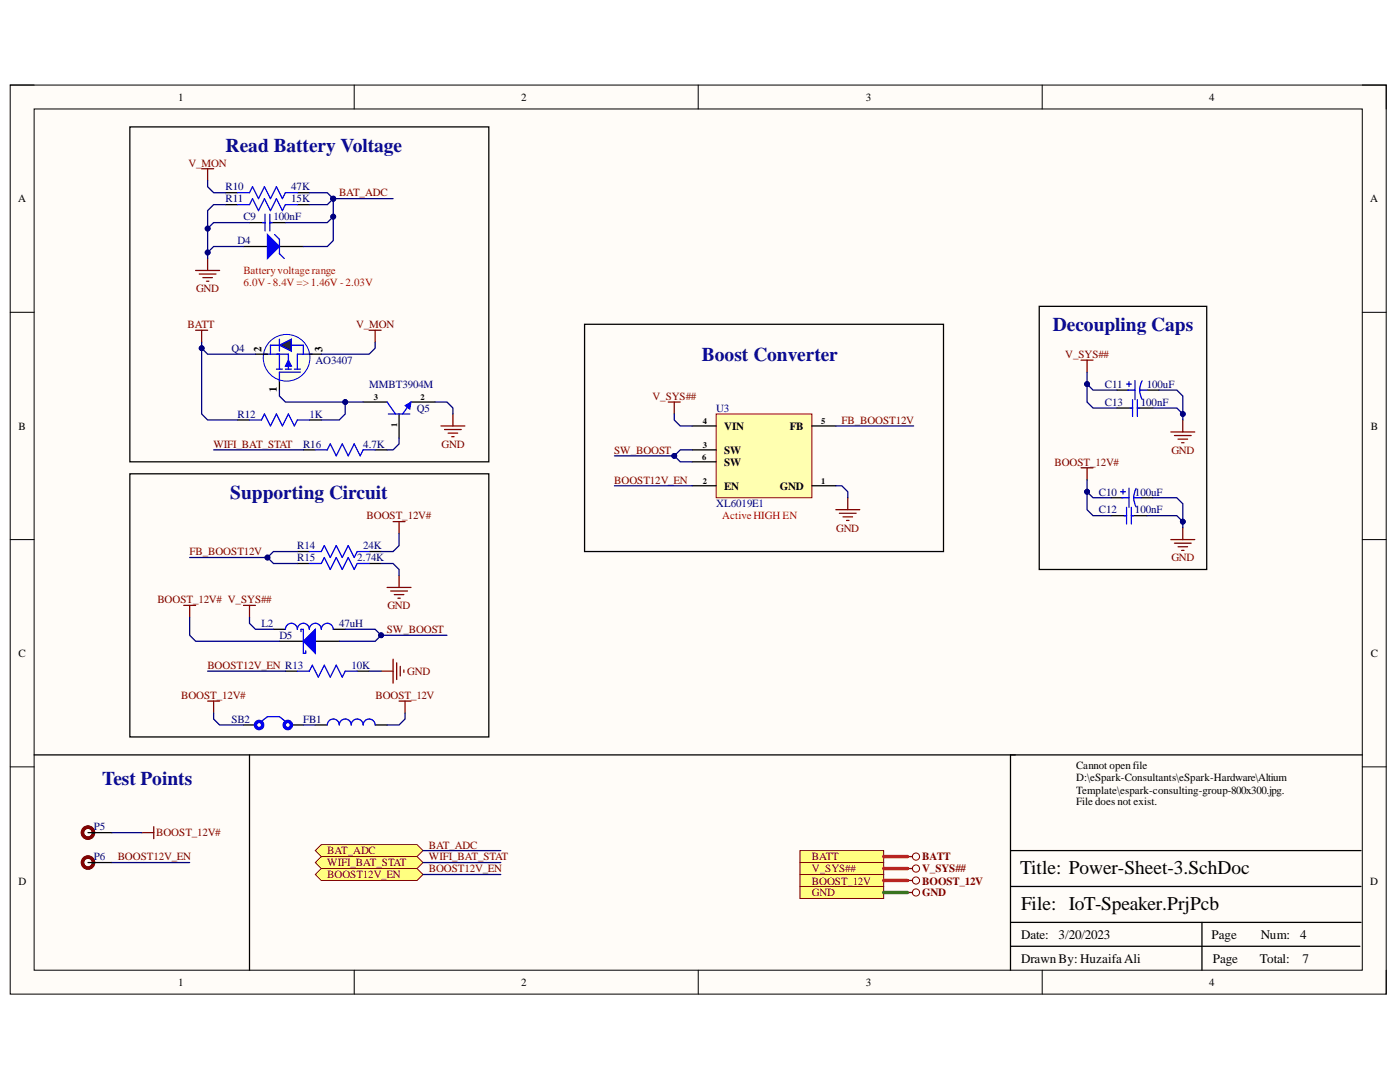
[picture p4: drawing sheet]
<svg xmlns="http://www.w3.org/2000/svg" width="279mm" height="216mm" viewBox="0 0 279 216" stroke-linecap="round" stroke-linejoin="round" font-family="sans-serif">
<path d="M2 17h274.6v181.4h-274.6z" fill-rule="evenodd" fill="#fffcf8"/>
<path d="M2 17h274.6v181.4h-274.6z" fill="none" stroke="#000" stroke-width=".2"/>
<path d="M6.8 21.7h265.1v171.9h-265.1z" fill-rule="evenodd" fill="#fffcf8"/>
<g fill="none" stroke="#000" stroke-width=".2">
<path d="M2 17h4.8M70.7 17v4.7M139.3 17v4.7M208 17v4.7M271.9 17h4.7v4.7M6.8 21.7h265.1v171.9h-265.1zM2 62.3h4.8M271.9 62.3h4.7M2 107.7h4.8M271.9 107.7h4.7M2 153h4.8M271.9 153h4.7"/>
<path d="M70.7 193.6v4.8M139.3 193.6v4.8M208 193.6v4.8M276.6 193.6v4.8"/>
</g>
<path d="M271.9 150.6h-70.2v43M201.7 176.9h69.9M201.7 169.7h69.9M201.7 188.8h69.7M201.7 184.1h69.9M239.9 184.1v9.5" fill="none" stroke="#000" stroke-width=".25"/>
<path d="M142.9 82.6h19.1v16.7h-19.1z" fill-rule="evenodd" fill="#ffffb0"/>
<path d="M142.9 82.6h19.1v16.7h-19.1z" fill="none" stroke="#800000" stroke-width=".2"/>
<path d="M138.1 96.9h4.8M138.1 89.8h4.8M138.1 85h4.8M138.1 92.2h4.8M162 96.9h4.8M162 85h4.8M54.6 125.6h2.4M55.8 128h4.7M62.9 128h4.8M66.5 125.6h2.4" fill="none" stroke="#000" stroke-width=".25"/>
<path d="M57 125.6a1.19 1.19 0 0 1 1.2-1.2 1.19 1.19 0 0 1 1.1 1.2 1.19 1.19 0 0 1 1.2-1.2 1.19 1.19 0 0 1 1.2 1.2 1.2 1.2 0 0 1 1.2-1.2 1.2 1.2 0 0 1 1.2 1.2 1.19 1.19 0 0 1 1.2-1.2 1.19 1.19 0 0 1 1.2 1.2" fill="none" stroke="#00f" stroke-width=".25"/>
<path d="M60.5 128l2.4-2.4v4.7z" fill="#00f"/>
<g fill="none" stroke="#00f" stroke-width=".25">
<path d="M224.8 76.6h1M225.1 77.8h1.4M225.3 76.2v.9M226.5 75.9v3.8M227.5 77.8v.8l.4 1.1M227.5 77.8h1.4M227.9 76l-.4 1.1v.7M223.6 98.1h1M223.9 99.3h1.4M224.1 97.6v1M225.3 97.4v3.8M226.3 99.3v.8l.4 1.1"/>
<path d="M226.3 99.3h1.4M226.7 97.5l-.4 1v.8M61.7 110.1h2.4l.6-1.2 1.2 2.3 1.2-2.3 1.2 2.3 1.2-2.3 1.2 2.3 .6-1.1h2.4M61.7 112.4h2.4l.6-1.2 1.2 2.4 1.2-2.4 1.2 2.4 1.2-2.4 1.2 2.4 .6-1.2h2.4M59.3 133.9h2.4l.6-1.2 1.2 2.4 1.2-2.4 1.2 2.4 1.2-2.4 1.2 2.4 .6-1.2h2.4M60.1 126v-.4h.4v4.7h.5v-.4M60.5 128l2.4-2.4v4.7z"/>
</g>
<g fill="none" stroke="#800000" stroke-width=".25">
<path d="M215.8 71.9h2.3M216.9 71.9v2.4M133.4 80.2h2.4M134.6 80.2v2.4M169.2 99.3v2.4M215.8 93.3h2.3M216.9 93.3v2.4M233.7 86.2h4.7M234.4 86.9h3.3M235.1 87.6h1.9M235.8 88.3h.5M236.1 83.8v2.4"/>
<path d="M77.3 117.2h4.7M78 117.9h3.3M78.4 104.1h2.4M78.7 118.6h1.9M79.4 119.4h.5M79.6 104.1v2.4M79.6 114.8v2.4M166.8 101.7h4.8M167.5 102.4h3.4M168.2 103.1h1.9M168.9 103.8h.5M233.7 107.7h4.7"/>
<path d="M234.4 108.4h3.3M235.1 109.1h1.9M235.8 109.8h.5M236.1 105.3v2.4M36.7 120.8h2.3M37.9 120.8v2.4M48.6 120.8h2.4M49.8 120.8v2.4M76.1 133.9h2.3M78.4 131.5v4.8M79.2 132.3v3.3M79.9 133v1.9"/>
<path d="M80.6 133.7v.5M28.3 166.1h2.4M30.7 164.9v2.4"/>
</g>
<g fill="none" stroke="#000" stroke-width=".25">
<path d="M222.9 77.8h2.4M228.9 77.8h2.4M221.7 99.3h2.4M227.7 99.3h2.4M59.3 110.1h2.4M59.3 112.4h2.4M73.7 110.1h2.4M73.7 112.4h2.4M57 133.9h2.3M71.3 133.9h2.4M6.8 150.6h195.8M49.8 150.6v43"/>
<path d="M17.6 166.1h4.7"/>
</g>
<circle cx="17.6" cy="166.1" r="1.1" fill="none" stroke="#5b0f00" stroke-width=".68"/>
<path d="M159.6 176.9h16.8v2.4h-16.8z" fill-rule="evenodd" fill="#ffff80"/>
<g fill="none" stroke="#800000" stroke-width=".2">
<path d="M159.6 176.9h16.8v2.4h-16.8z"/>
<circle cx="182.8" cy="178.1" r=".72"/>
</g>
<path d="M181.1 178.1h1" fill="none" stroke="#800000" stroke-width=".25"/>
<path d="M159.6 174.5h16.8v2.4h-16.8z" fill-rule="evenodd" fill="#ffff80"/>
<g fill="none" stroke="#800000" stroke-width=".2">
<path d="M159.6 174.5h16.8v2.4h-16.8z"/>
<circle cx="182.8" cy="175.7" r=".72"/>
</g>
<path d="M41.4 139.9h2.4M42.6 139.9v2.4M79.6 139.9h2.4M80.8 139.9v2.4M181.1 175.7h1" fill="none" stroke="#800000" stroke-width=".25"/>
<path d="M62.9 174.5l1.2-1.2h19.1l1.2 1.2-1.2 1.2h-19.1z" fill-rule="evenodd" fill="#ffff80"/>
<path d="M62.9 174.5l1.2-1.2h19.1l1.2 1.2-1.2 1.2h-19.1z" fill="none" stroke="#800000" stroke-width=".2"/>
<circle cx="17.6" cy="172.1" r="1.1" fill="none" stroke="#5b0f00" stroke-width=".68"/>
<path d="M17.6 172.1h4.7" fill="none" stroke="#000" stroke-width=".25"/>
<path d="M159.6 172.1h16.8v2.4h-16.8z" fill-rule="evenodd" fill="#ffff80"/>
<g fill="none" stroke="#800000" stroke-width=".2">
<path d="M159.6 172.1h16.8v2.4h-16.8z"/>
<circle cx="182.8" cy="173.3" r=".72"/>
</g>
<g fill="none" stroke="#800000" stroke-width=".25">
<path d="M40.2 33.7h2.4M41.4 33.7v2.4M39 54h4.8M39.8 54.7h3.3M40.5 55.4h1.9M41.2 56.1h.5M41.4 51.6v2.4M73.7 65.9h2.4M74.9 65.9v2.4M88 85h4.8M88.7 85.7h3.4M89.4 86.4h1.9"/>
<path d="M90.2 87.1h.4M90.4 82.6v2.4M181.1 173.3h1"/>
</g>
<path d="M55.8 75.4v2.4M62.9 144.7h2.4M74.9 144.7h2.4" fill="none" stroke="#000" stroke-width=".25"/>
<path d="M65.3 144.7a1.19 1.19 0 0 1 1.2-1.2 1.19 1.19 0 0 1 1.2 1.2 1.19 1.19 0 0 1 1.2-1.2 1.19 1.19 0 0 1 1.2 1.2 1.19 1.19 0 0 1 1.2-1.2 1.19 1.19 0 0 1 1.2 1.2 1.2 1.2 0 0 1 1.2-1.2 1.2 1.2 0 0 1 1.2 1.2" fill="none" stroke="#00f" stroke-width=".25"/>
<circle cx="57.2" cy="71.4" r="4.7" fill="#ffffe8"/>
<circle cx="57.2" cy="71.4" r="4.7" fill="none" stroke="#00f" stroke-width=".2"/>
<path d="M52.8 70.7h4.8v3M55.2 73.7h1.2M55.8 70.7v3M57 73.7h1.2M58.7 73.7h1.2M59.9 74.3h-4.1v1.7M62.3 70.7h-3v3" fill="none" stroke="#00f" stroke-width=".25"/>
<path d="M57.6 71.9l.6 1.2h-1.2z" fill="#00f"/>
<path d="M54 70.7v-1.8h6.5v1.8M55.8 67.7v2.4M57.6 71.9l.6 1.2h-1.2z" fill="none" stroke="#00f" stroke-width=".25"/>
<path d="M51 70.7h2.4M61.7 70.7h2.4" fill="none" stroke="#000" stroke-width=".25"/>
<path d="M55.8 68.9l2.4-1.2v2.4z" fill="#073763"/>
<path d="M52.4 44.4h.5M52.9 42.7v3.4M53.9 42.7v3.4M53.9 44.4h.4M55.8 68.9l2.4-1.2v2.4zM49.8 83.8h2.4l.6-1.2 1.2 2.4 1.2-2.4 1.2 2.4 1.2-2.4 1.1 2.4 .6-1.2h2.4" fill="none" stroke="#00f" stroke-width=".25"/>
<path d="M49.8 44.4h3.1M53.9 44.4h3.1M47.4 83.8h2.4M61.7 83.8h2.4" fill="none" stroke="#000" stroke-width=".25"/>
<path d="M62.9 172.1l1.2-1.2h19.1l1.2 1.2-1.2 1.2h-19.1z" fill-rule="evenodd" fill="#ffff80"/>
<path d="M62.9 172.1l1.2-1.2h19.1l1.2 1.2-1.2 1.2h-19.1z" fill="none" stroke="#800000" stroke-width=".2"/>
<path d="M62.9 169.7l1.2-1.2h19.1l1.2 1.2-1.2 1.2h-19.1z" fill-rule="evenodd" fill="#ffff80"/>
<path d="M62.9 169.7l1.2-1.2h19.1l1.2 1.2-1.2 1.2h-19.1z" fill="none" stroke="#800000" stroke-width=".2"/>
<path d="M39 65.9h2.4M40.2 65.9v2.4" fill="none" stroke="#800000" stroke-width=".25"/>
<path d="M45 38.4h2.4M59.3 38.4h2.4M60.5 89.8h2.4M74.9 89.8h2.4" fill="none" stroke="#000" stroke-width=".25"/>
<path d="M47.4 38.4h2.4l.6-1.1 1.2 2.3 1.2-2.3 1.2 2.3 1.2-2.3 1.2 2.3 .6-1.2h2.3M62.9 89.8h2.4l.6-1.2 1.2 2.4 1.2-2.4 1.2 2.4 1.2-2.4 1.2 2.4 .6-1.2h2.4" fill="none" stroke="#00f" stroke-width=".25"/>
<path d="M159.6 169.7h16.8v2.4h-16.8z" fill-rule="evenodd" fill="#ffff80"/>
<g fill="none" stroke="#800000" stroke-width=".2">
<path d="M159.6 169.7h16.8v2.4h-16.8z"/>
<circle cx="182.8" cy="170.9" r=".72"/>
</g>
<path d="M181.1 170.9h1" fill="none" stroke="#800000" stroke-width=".25"/>
<path d="M45 40.8h2.4M48.6 49.2h4.8M55.8 49.2h4.7M59.3 40.8h2.4" fill="none" stroke="#000" stroke-width=".25"/>
<path d="M47.4 40.8h2.4l.6-1.2 1.2 2.4 1.2-2.4 1.2 2.4 1.2-2.4 1.2 2.4 .6-1.2h2.3" fill="none" stroke="#00f" stroke-width=".25"/>
<path d="M53.4 46.8l2.4 2.4-2.4 2.4z" fill="#00f"/>
<g fill="none" stroke="#00f" stroke-width=".25">
<path d="M53.4 46.8l2.4 2.4-2.4 2.4zM54.8 46.8l1 1v2.8l.9 1M226 79.7v3.4M227 79.7v3.4M77.3 80.2l1.6 2.4M77.5 82.6h4.3M82 80.2l-1.6 2.4M225.5 81.4h.5M227 81.4h.5M224.4 102.9h.4M224.8 101.2v3.4M225.8 101.2v3.4"/>
<path d="M225.8 102.9h.5M52.2 143.9l1.2-.9h2.4l1.2 .9"/>
</g>
<g fill="none" stroke="#000" stroke-width=".25">
<path d="M25.9 25.3h71.7v66.9h-71.7zM116.7 64.7h71.6v45.4h-71.6zM207.4 61.1h33.4v52.5h-33.4zM25.9 94.5h71.7v52.6h-71.7zM72.5 80.2h4.8M79.6 82.6v4.8M82 80.2h4.8M222.9 81.4h3.1M227 81.4h3.1M221.7 102.9h3.1M225.8 102.9h3.1M48.6 144.7h2.4"/>
<path d="M58.2 144.7h2.3"/>
</g>
<g fill="none" stroke="#00f" stroke-width=".68">
<circle cx="51.7" cy="144.7" r=".72"/>
<circle cx="57.4" cy="144.7" r=".71"/>
</g>
<path d="M80.8 80.9l1.2-.7-.2 1.5z" fill="#00f"/>
<path d="M80.8 80.9l1.2-.7-.2 1.5z" fill="none" stroke="#00f" stroke-width=".2"/>
<path d="M216.9 74.3v5.9l1.2 1.2h4.8M122.6 96.9h15.5M134.6 82.6v1.2l1.2 1.2h2.3M166.8 96.9h1.2l1.2 1.2v1.2" fill="none" stroke="#000080" stroke-width=".25"/>
<circle cx="217" cy="76.6" r=".48" fill="#000080"/>
<circle cx="217" cy="76.6" r=".48" fill="none" stroke="#000080" stroke-width=".2"/>
<path d="M216.9 76.6l1.2 1.2h4.8" fill="none" stroke="#000080" stroke-width=".25"/>
<circle cx="217" cy="76.6" r=".48" fill="#000080"/>
<circle cx="217" cy="76.6" r=".48" fill="none" stroke="#000080" stroke-width=".2"/>
<path d="M231.3 77.8h3.6l1.2 1.2v4.8" fill="none" stroke="#000080" stroke-width=".25"/>
<circle cx="236.1" cy="82.6" r=".48" fill="#000080"/>
<circle cx="236.1" cy="82.6" r=".48" fill="none" stroke="#000080" stroke-width=".2"/>
<path d="M230.1 81.4h4.8l1.2 1.2" fill="none" stroke="#000080" stroke-width=".25"/>
<circle cx="236.1" cy="82.6" r=".48" fill="#000080"/>
<circle cx="236.1" cy="82.6" r=".48" fill="none" stroke="#000080" stroke-width=".2"/>
<path d="M138.1 89.8h-2.3l-1.2 1.2h-12" fill="none" stroke="#000080" stroke-width=".25"/>
<circle cx="134.6" cy="91" r=".48" fill="#000080"/>
<circle cx="134.6" cy="91" r=".48" fill="none" stroke="#000080" stroke-width=".2"/>
<path d="M134.6 91l1.2 1.2h2.3" fill="none" stroke="#000080" stroke-width=".25"/>
<circle cx="134.6" cy="91" r=".48" fill="#000080"/>
<circle cx="134.6" cy="91" r=".48" fill="none" stroke="#000080" stroke-width=".2"/>
<path d="M49.8 123.2v1.2l1.2 1.2h3.6M68.9 125.6h6l1.2 1.2h13.1" fill="none" stroke="#000080" stroke-width=".25"/>
<circle cx="76.1" cy="126.8" r=".48" fill="#000080"/>
<circle cx="76.1" cy="126.8" r=".48" fill="none" stroke="#000080" stroke-width=".2"/>
<path d="M76.1 126.8l-1.2 1.2h-7.2" fill="none" stroke="#000080" stroke-width=".25"/>
<circle cx="76.1" cy="126.8" r=".48" fill="#000080"/>
<circle cx="76.1" cy="126.8" r=".48" fill="none" stroke="#000080" stroke-width=".2"/>
<path d="M216.9 95.7v6l1.2 1.2h3.6M37.9 123.2v3.6l1.1 1.2h16.8" fill="none" stroke="#000080" stroke-width=".25"/>
<circle cx="217" cy="98.1" r=".48" fill="#000080"/>
<circle cx="217" cy="98.1" r=".48" fill="none" stroke="#000080" stroke-width=".2"/>
<path d="M216.9 98.1l1.2 1.2h3.6" fill="none" stroke="#000080" stroke-width=".25"/>
<circle cx="217" cy="98.1" r=".48" fill="#000080"/>
<circle cx="217" cy="98.1" r=".48" fill="none" stroke="#000080" stroke-width=".2"/>
<path d="M230.1 99.3h4.8l1.2 1.2v4.8" fill="none" stroke="#000080" stroke-width=".25"/>
<circle cx="236.1" cy="104.1" r=".48" fill="#000080"/>
<circle cx="236.1" cy="104.1" r=".48" fill="none" stroke="#000080" stroke-width=".2"/>
<path d="M228.9 102.9h6l1.2 1.2" fill="none" stroke="#000080" stroke-width=".25"/>
<circle cx="236.1" cy="104.1" r=".48" fill="#000080"/>
<circle cx="236.1" cy="104.1" r=".48" fill="none" stroke="#000080" stroke-width=".2"/>
<path d="M59.3 110.1h-4.7l-1.2 1.1h-15.5M76.1 112.4h2.3l1.2 1.2v1.2M79.6 106.5v2.4l-1.2 1.2h-2.3M41.4 133.9h15.6M73.7 133.9h2.4" fill="none" stroke="#000080" stroke-width=".25"/>
<circle cx="53.4" cy="111.2" r=".48" fill="#000080"/>
<circle cx="53.4" cy="111.2" r=".48" fill="none" stroke="#000080" stroke-width=".2"/>
<path d="M53.4 111.2l1.2 1.2h4.7" fill="none" stroke="#000080" stroke-width=".25"/>
<circle cx="53.4" cy="111.2" r=".48" fill="#000080"/>
<circle cx="53.4" cy="111.2" r=".48" fill="none" stroke="#000080" stroke-width=".2"/>
<path d="M41.4 36.1v1.2l1.2 1.1h2.4M61.7 38.4h3.6l1.2 1.2h11.9M166.8 85h15.5M42.6 142.3v1.2l1.2 1.2h4.8M60.5 144.7h2.4M80.8 142.3v1.2l-1.2 1.2h-2.3M22.3 166.1h6M22.3 172.1h15.6M84.4 174.5h15.5" fill="none" stroke="#000080" stroke-width=".25"/>
<path d="M176.4 178.1h4.7" fill="none" stroke="#38761d" stroke-width=".68"/>
<path d="M176.4 175.7h4.7M176.4 173.3h4.7" fill="none" stroke="#f00" stroke-width=".68"/>
<circle cx="66.5" cy="39.6" r=".48" fill="#000080"/>
<circle cx="66.5" cy="39.6" r=".48" fill="none" stroke="#000080" stroke-width=".2"/>
<path d="M66.5 39.6l-1.2 1.2h-3.6" fill="none" stroke="#000080" stroke-width=".25"/>
<circle cx="66.5" cy="39.6" r=".48" fill="#000080"/>
<circle cx="66.5" cy="39.6" r=".48" fill="none" stroke="#000080" stroke-width=".2"/>
<path d="M45 40.8h-2.4l-1.2 1.2v9.6" fill="none" stroke="#000080" stroke-width=".25"/>
<circle cx="41.4" cy="45.6" r=".48" fill="#000080"/>
<circle cx="41.4" cy="45.6" r=".48" fill="none" stroke="#000080" stroke-width=".2"/>
<circle cx="41.4" cy="50.4" r=".48" fill="#000080"/>
<circle cx="41.4" cy="50.4" r=".48" fill="none" stroke="#000080" stroke-width=".2"/>
<path d="M66.5 39.6v3.6l-1.2 1.2h-8.3" fill="none" stroke="#000080" stroke-width=".25"/>
<circle cx="66.5" cy="43.2" r=".48" fill="#000080"/>
<circle cx="66.5" cy="43.2" r=".48" fill="none" stroke="#000080" stroke-width=".2"/>
<circle cx="66.5" cy="39.6" r=".48" fill="#000080"/>
<circle cx="66.5" cy="39.6" r=".48" fill="none" stroke="#000080" stroke-width=".2"/>
<path d="M49.8 44.4h-7.2l-1.2 1.2" fill="none" stroke="#000080" stroke-width=".25"/>
<circle cx="41.4" cy="45.6" r=".48" fill="#000080"/>
<circle cx="41.4" cy="45.6" r=".48" fill="none" stroke="#000080" stroke-width=".2"/>
<path d="M68.9 80.2v2.4l-1.2 1.2h-3.6M86.8 80.2h2.4l1.2 1.2v1.2" fill="none" stroke="#000080" stroke-width=".25"/>
<circle cx="68.9" cy="80.2" r=".48" fill="#000080"/>
<circle cx="68.9" cy="80.2" r=".48" fill="none" stroke="#000080" stroke-width=".2"/>
<path d="M40.2 68.3v1.2l1.2 1.2h9.6" fill="none" stroke="#000080" stroke-width=".25"/>
<circle cx="40.2" cy="69.5" r=".48" fill="#000080"/>
<circle cx="40.2" cy="69.5" r=".48" fill="none" stroke="#000080" stroke-width=".2"/>
<path d="M40.2 69.5v13.1l1.2 1.2h6" fill="none" stroke="#000080" stroke-width=".25"/>
<circle cx="40.2" cy="69.5" r=".48" fill="#000080"/>
<circle cx="40.2" cy="69.5" r=".48" fill="none" stroke="#000080" stroke-width=".2"/>
<path d="M48.6 49.2h-6l-1.2 1.2M74.9 68.3v1.2l-1.2 1.2h-9.6M42.6 89.8h17.9M79.6 87.4v1.2l-1.2 1.2h-1.1M84.4 172.1h15.5M84.4 169.7h15.5" fill="none" stroke="#000080" stroke-width=".25"/>
<path d="M176.4 170.9h4.7" fill="none" stroke="#f00" stroke-width=".68"/>
<circle cx="41.4" cy="50.4" r=".48" fill="#000080"/>
<circle cx="41.4" cy="50.4" r=".48" fill="none" stroke="#000080" stroke-width=".2"/>
<path d="M66.5 43.2v4.8l-1.2 1.2h-4.8" fill="none" stroke="#000080" stroke-width=".25"/>
<circle cx="66.5" cy="43.2" r=".48" fill="#000080"/>
<circle cx="66.5" cy="43.2" r=".48" fill="none" stroke="#000080" stroke-width=".2"/>
<path d="M55.8 77.8v1.2l1.2 1.2h15.5" fill="none" stroke="#000080" stroke-width=".25"/>
<circle cx="68.9" cy="80.2" r=".48" fill="#000080"/>
<circle cx="68.9" cy="80.2" r=".48" fill="none" stroke="#000080" stroke-width=".2"/>
<g font-size="3.9" fill="#0b0b8e">
<text x="45" y="30.2">Read Battery Voltage</text>
<text x="210.1" y="66">Decoupling Caps</text>
<text x="140.1" y="72">Boost Converter</text>
<text x="46" y="99.5">Supporting Circuit</text>
<text x="20.4" y="156.7">Test Points</text>
</g>
<g font-size="3.9">
<text x="203.6" y="174.4">Title: Power-Sheet-3.SchDoc</text>
<text x="203.8" y="181.6">File: IoT-Speaker.PrjPcb</text>
</g>
<g font-size="2.6">
<text x="203.8" y="187.3">Date:</text>
<text x="211.2" y="187.3">3/20/2023</text>
<text x="241.8" y="187.3">Page</text>
<text x="251.6" y="187.3">Num:</text>
<text x="259.5" y="187.3">4</text>
<text x="203.8" y="192.1">Drawn By: HuzaifaAli</text>
<text x="242.1" y="192.1">Page</text>
<text x="251.4" y="192.1">Total:</text>
<text x="260" y="192.1">7</text>
</g>
<g font-size="2.2">
<text x="35.6" y="20.1">1</text>
<text x="104" y="20.1">2</text>
<text x="172.8" y="20.1">3</text>
<text x="241.3" y="20.1">4</text>
<text x="3.6" y="40.4">A</text>
<text x="273.5" y="40.4">A</text>
<text x="52.2" y="70.2" transform="rotate(-90 52.2 70.2)">2</text>
<text x="64.4" y="70.2" transform="rotate(-90 64.4 70.2)">3</text>
<text x="55.3" y="78.3" transform="rotate(-90 55.3 78.3)">1</text>
<text x="3.7" y="85.7">B</text>
<text x="144.6" y="85.7">VIN</text>
<text x="157.6" y="85.7">FB</text>
<text x="273.6" y="85.7">B</text>
<text x="144.6" y="90.5">SW</text>
<text x="144.6" y="92.9">SW</text>
<text x="144.6" y="97.7">EN</text>
<text x="155.6" y="97.7">GND</text>
<text x="3.7" y="131.1">C</text>
<text x="273.6" y="131.1">C</text>
<text x="214.8" y="153.5">Cannot openfile</text>
<text x="214.8" y="155.9">D:\eSpark-Consultants\eSpark-Hardware\Altium</text>
<text x="214.8" y="158.3">Template\espark-consulting-group-800x300.jpg.</text>
<text x="214.8" y="160.7">File does not exist.</text>
<text x="3.7" y="176.5">D</text>
<text x="273.5" y="176.5">D</text>
<text x="35.6" y="196.8">1</text>
<text x="104" y="196.8">2</text>
<text x="172.8" y="196.8">3</text>
<text x="241.3" y="196.8">4</text>
</g>
<g font-size="2.2" fill="#800000">
<text x="37.6" y="33.3">V_MON</text>
<text x="67.7" y="39.2">BAT_ADC</text>
<text x="39.1" y="58.3">GND</text>
<text x="37.4" y="65.4">BATT</text>
<text x="71.1" y="65.4">V_MON</text>
<text x="212.6" y="71.4">V_SYS##</text>
<text x="130.2" y="79.8">V_SYS##</text>
<text x="42.6" y="89.3">WIFI_BAT_STAT</text>
<text x="88.1" y="89.3">GND</text>
<text x="168" y="84.5">FB_BOOST12V</text>
<text x="122.6" y="90.5">SW_BOOST</text>
<text x="210.5" y="92.9">BOOST_12V#</text>
<text x="233.8" y="90.5">GND</text>
<text x="122.6" y="96.5">BOOST12V_EN</text>
<text x="73.2" y="103.6">BOOST_12V#</text>
<text x="166.9" y="106.1">GND</text>
<text x="37.8" y="110.8">FB_BOOST12V</text>
<text x="233.8" y="112">GND</text>
<text x="31.4" y="120.3">BOOST_12V# V_SYS##</text>
<text x="77.3" y="121.5">GND</text>
<text x="77.2" y="126.3">SW_BOOST</text>
<text x="41.4" y="133.5">BOOST12V_EN R13</text>
<text x="81.3" y="134.7">GND</text>
<text x="36.2" y="139.4">BOOST_12V#</text>
<text x="74.9" y="139.4">BOOST_12V</text>
<text x="31.2" y="166.9">BOOST_12V#</text>
<text x="23.5" y="171.7">BOOST12V_EN</text>
<text x="65.3" y="172.9">WIFI_BAT_STAT</text>
<text x="65.3" y="170.5">BAT_ADC</text>
<text x="85.6" y="171.7">WIFI_BAT_STAT</text>
<text x="85.6" y="169.3">BAT_ADC</text>
<text x="162" y="171.7">BATT</text>
<text x="184" y="171.7">BATT</text>
<text x="65.3" y="175.2">BOOST12V_EN</text>
<text x="85.6" y="174">BOOST12V_EN</text>
<text x="162" y="178.9">GND</text>
<text x="162" y="176.5">BOOST_12V</text>
<text x="162" y="174">V_SYS##</text>
<text x="184" y="178.9">GND</text>
<text x="184" y="176.5">BOOST_12V</text>
<text x="184" y="174">V_SYS##</text>
</g>
<g font-size="2.2" fill="#000080">
<text x="45" y="38">R10</text>
<text x="45" y="40.4">R11</text>
<text x="58.1" y="38">47K</text>
<text x="58.1" y="40.4">15K</text>
<text x="48.6" y="44">C9</text>
<text x="54.6" y="44">100nF</text>
<text x="47.4" y="48.7">D4</text>
<text x="46.2" y="70.3">Q4</text>
<text x="62.9" y="72.6">AO3407</text>
<text x="73.7" y="77.4">MMBT3904M</text>
<text x="220.5" y="77.4">C11</text>
<text x="228.9" y="77.4">100uF</text>
<text x="47.4" y="83.3">R12</text>
<text x="61.8" y="83.3">1K</text>
<text x="83.2" y="82.2">Q5</text>
<text x="142.9" y="82.2">U3</text>
<text x="220.5" y="81">C13</text>
<text x="227.7" y="81">100nF</text>
<text x="60.5" y="89.3">R16</text>
<text x="72.5" y="89.3">4.7K</text>
<text x="142.9" y="101.3">XL6019E1</text>
<text x="219.3" y="98.9">C10</text>
<text x="226.5" y="98.9">100uF</text>
<text x="219.3" y="102.4">C12</text>
<text x="226.5" y="102.4">100nF</text>
<text x="59.3" y="109.6">R14</text>
<text x="59.3" y="112">R15</text>
<text x="71.3" y="112">2.74K</text>
<text x="72.5" y="109.6">24K</text>
<text x="52.2" y="125.1">L2</text>
<text x="67.7" y="125.1">47uH</text>
<text x="55.8" y="127.5">D5</text>
<text x="70.1" y="133.5">10K</text>
<text x="46.2" y="144.2">SB2</text>
<text x="60.5" y="144.2">FB1</text>
<text x="18.8" y="165.7">P5</text>
<text x="18.8" y="171.7">P6</text>
</g>
<g font-size="2.2" fill="#f00">
<text x="48.6" y="54.7">Batteryvoltagerange</text>
<text x="48.6" y="57.1">6.0V -8.4V =&gt;1.46V -2.03V</text>
<text x="144.1" y="103.6">ActiveHIGH EN</text>
</g>
<g font-size="1.7">
<text x="74.6" y="79.9">3</text>
<text x="83.9" y="79.9">2</text>
<text x="79.2" y="85.2" transform="rotate(-90 79.2 85.2)">1</text>
<text x="140.2" y="89.4">3</text>
<text x="140.2" y="84.6">4</text>
<text x="163.9" y="84.6">5</text>
<text x="140.2" y="91.8">6</text>
<text x="140.2" y="96.6">2</text>
<text x="163.9" y="96.6">1</text>
</g>
</svg>
